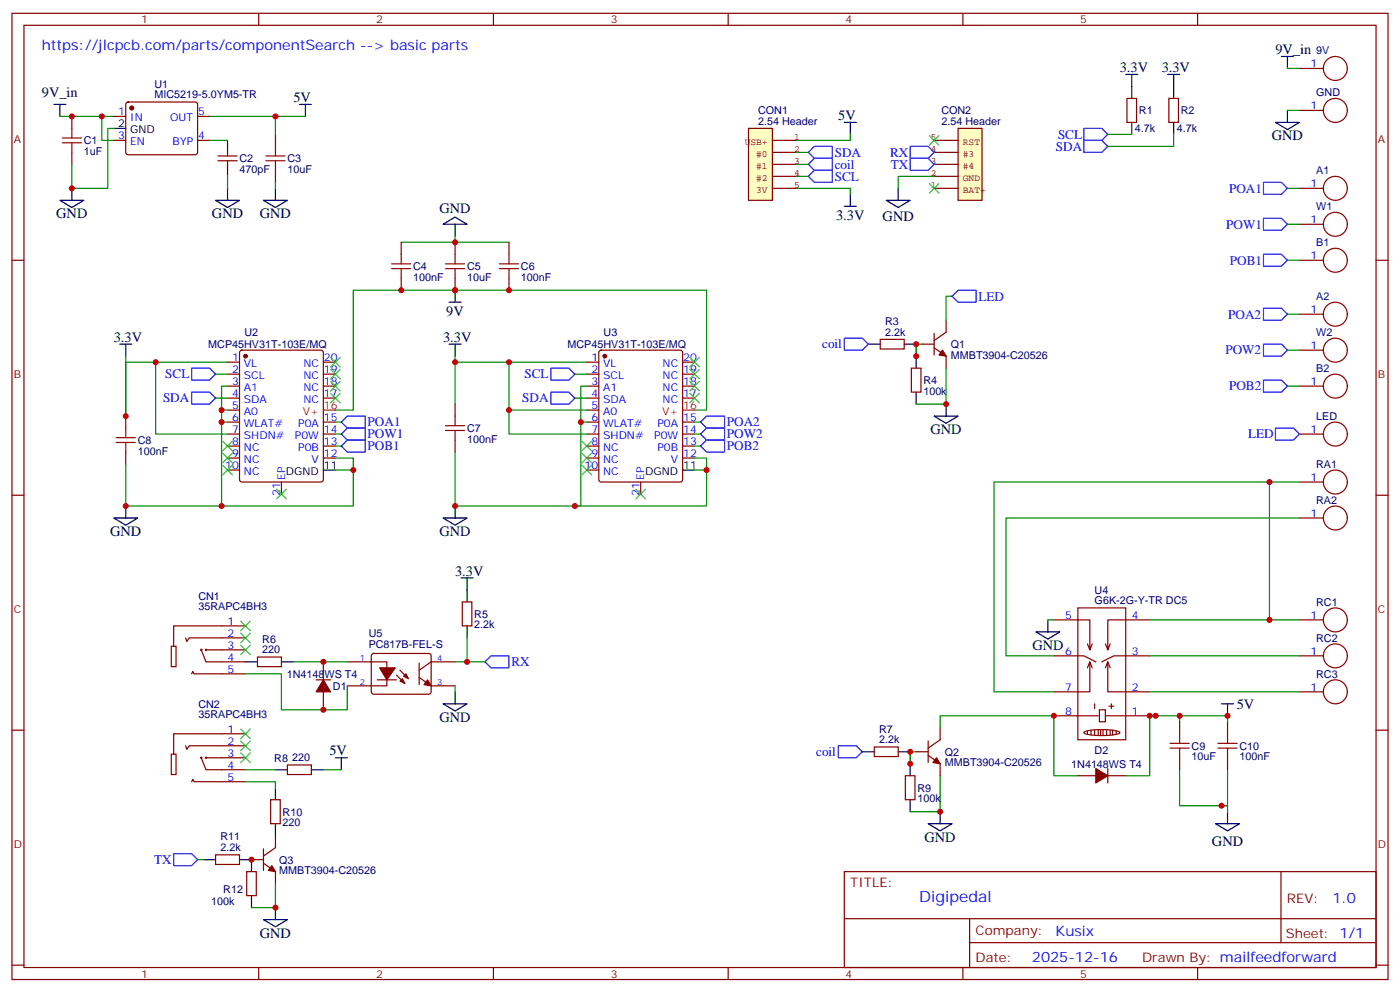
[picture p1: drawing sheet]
<svg xmlns="http://www.w3.org/2000/svg" width="412mm" height="292mm" viewBox="0 0 412 292" stroke-linecap="round" stroke-linejoin="round" font-family="sans-serif">
<g fill="none" stroke="#870000" stroke-width=".35">
<path d="M3.5 3.9h405.4v284.4h-405.4zM7.1 7.4h398.2v277.3h-398.2zM76.2 3.9v3.5M145.3 3.9v3.5M214.5 3.9v3.5M283.6 3.9v3.5M352.8 3.9v3.5M3.5 76.6h3.6M405.3 76.6h3.6M3.5 145.7h3.6M405.3 145.7h3.6M3.5 214.9h3.6"/>
<path d="M405.3 214.9h3.6M248.7 256.5h156.6v28.2h-156.6zM377.3 256.5v20.9M248.7 270.4h156.5M285.6 277.4h119.6M285.6 270.4v14.1M3.5 284h3.6M76.2 284.7v3.6M145.3 284.7v3.6M214.5 284.7v3.6M283.6 284.7v3.6M352.8 284.7v3.6"/>
<path d="M405.3 284h3.6"/>
</g>
<path d="M282.2 37.8h7.1v21.1h-7.1z" fill="#ffffc2" stroke="#850000" stroke-width=".35"/>
<path d="M275.2 55.4h7M275.2 51.9h7M275.2 48.4h7M275.2 44.8h7M275.2 41.3h7" fill="none" stroke="#850000" stroke-width=".35"/>
<path d="M220.5 37.8h7v21.1h-7z" fill="#ffffc2" stroke="#850000" stroke-width=".35"/>
<path d="M227.5 41.3h7.1M227.5 44.8h7.1M227.5 48.4h7.1M227.5 51.9h7.1M227.5 55.4h7.1" fill="none" stroke="#850000" stroke-width=".35"/>
<g fill="none" stroke="#870000" stroke-width=".35">
<path d="M21.2 34.3v3.5M33.5 34.3h3.5M37.3 30.2l.4-.2h19.8l.5 .2 .2 .5-.1 14.4-.6 .4h-20l-.5-.7v-14.1zM58.2 34.3h3.5M81.1 39.5v3.6M332 29h2.8v7h-2.8zM344.3 29h2.8v7h-2.8zM382.8 20.1h7M382.8 32.5h7M21.2 44.8v3.6M33.5 41.3h3.5M58.2 41.3h3.5"/>
<path d="M64.2 47.3h5.6M64.2 45.9h5.6M67 44.8v1.1M67 47.3v1.1M81.1 50.1v3.6M382.8 55.4h7M118.2 71.3v3.5M134.1 71.3v3.5M149.9 71.3v3.5M382.8 66h7M382.8 76.6h7M118.2 81.9v3.5"/>
<path d="M134.1 81.9v3.5M149.9 81.9v3.5M259.3 99.9h7v2.8h-7zM275.2 98.1v6.4M278.7 94.2v3.6l-3.5 2.4M382.8 92.5h7M67 113.6h3.6M67 106.6h3.6M67 110.1h3.6M67 117.2h3.6M70.8 103.3l.5-.3h23.2l.7 .5v37.6l-.4 .7-23.5 .1-.7-.5v-37.6zM95.2 113.6h3.6"/>
<path d="M95.2 106.6h3.6M95.2 110.1h3.6M95.2 117.2h3.6M134.1 118.9v3.5M172.9 113.6h3.5M172.9 106.6h3.5M172.9 110.1h3.5M172.9 117.2h3.5M176.6 103.3l.5-.3h23.3l.6 .5 .1 37.6-.5 .7-23.5 .1-.7-.5v-37.6zM201.1 113.6h3.5M201.1 106.6h3.5M201.1 110.1h3.5"/>
<path d="M201.1 117.2h3.5M268.5 108.3h2.8v7.1h-2.8zM271.6 101.3h3.6M275.2 102.3l3.5 2.5v3.5M382.8 103h7M382.8 113.6h7M37 122.4v3.6M37 133v3.6M67 120.7h3.6M67 124.2h3.6M67 127.7h3.6M67 131.3h3.6"/>
<path d="M67 134.8h3.6M67 138.3h3.6M95.2 124.2h3.6M95.2 127.7h3.6M95.2 131.3h3.6M95.2 134.8h3.6M134.1 129.5v3.5M172.9 120.7h3.5M172.9 124.2h3.5M172.9 127.7h3.5M172.9 131.3h3.5M172.9 134.8h3.5"/>
<path d="M172.9 138.3h3.5M201.1 124.2h3.5M201.1 127.7h3.5M201.1 131.3h3.5M201.1 134.8h3.5M382.8 127.7h7M82.9 141.9v3.5M188.7 141.9v3.5M382.8 141.9h7M382.8 152.4h7M136.2 177.1h2.8v7.1h-2.8zM317.5 178.9h14.1v38.8h-14.1z"/>
<path d="M50.4 190.2h1.5v6h-1.5zM54.7 187.7l.3 1.1 .7-1.1h16.6M56.4 198.3l.4-.7 .3 .7h15.2M59.3 191.2l1.4 3.6h11.6M61 191.2h11.3M72.3 184.2h-21.1v6M75.8 193.4h7.1v2.8h-7.1zM95.2 194.8v5.3M102.3 194.8h11.6v7h-11.6M109.6 192.5l.5-.2 16.5 .1 .4 .6-.1 10.9-.6 .4-16.5-.1-.4-.6v-10.6zM116.8 198.6l2.4 2.5M117.8 197.2l2.5 2.5"/>
<path d="M123.5 199.4l3.5 2.4h7.1M123.5 195.1v6.4M134.1 194.8h-7.1l-3.5 2.4M310.4 193h8.9l3.5 1.8M310.4 182.4h10.6v8.8l.7-1.7M320.3 196.5l.7-1.7v8.8h-10.6M320.3 189.5l.7 1.7M321 194.8l.7 1.7M325.6 196.5l.7-1.7v8.8h12.4M325.6 189.5l.7 1.7M326.3 194.8l.7 1.7M338.7 193h-10.6l-3.5 1.8"/>
<path d="M338.7 182.4h-12.4v8.8l.7-1.7M382.8 193h7M382.8 182.4h7M54.7 219.5l.3 1 .7-1h16.6M72.3 215.9h-21.1v6M93.1 200.1h4.3M95.2 203.6v5.3M111.1 200.1h5.7M257.5 219.8h7.1v2.8h-7.1zM273.4 218.1v6.3M276.9 214.2v3.5l-3.5 2.5M310.4 210.6h13.1"/>
<path d="M319.4 215.4a19.4 19.4 0 0 1 10.3 0l.1 .2a8.7 8.7 0 0 1-5.2 .9 8.7 8.7 0 0 1-5.3-.9zM320.3 215.2v.7M321.4 214.9v1.4M322.4 207.1v1.4M322.4 214.9v1.4M323.5 214.9v1.4M323.8 208.9h1.8v3.5h-1.8zM324.2 214.9v1.4M324.9 214.9v1.4M325.6 210.6h13.1M326 214.9v1.4M326.7 207.8h1.4"/>
<path d="M327 214.9v1.4M327.4 207.1v1.4M327.7 214.9v1.4M328.8 215.2v.7M347.5 212.4v3.5M361.6 212.4v3.5M382.8 203.6h7M50.4 221.9h1.5v6h-1.5zM56.4 230l.4-.7 .3 .7h15.2M59.3 223l1.4 3.5h11.6M61 223h11.3M79.7 235.3h2.8v7.1h-2.8z"/>
<path d="M84.7 225.1h7v2.8h-7zM266.7 228.3h2.8v7h-2.8zM269.9 221.2h3.5M273.4 222.3l3.5 2.5v3.5M317.5 228.3h5.3M326.3 226.2v4.2M326.3 228.3h5.3M347.5 223v3.5M361.6 223v3.5M63.5 251.6h7.1v2.8h-7.1zM72.7 256.5h2.8v7.1h-2.8zM74.1 253h3.5"/>
<path d="M77.6 254l3.5 2.5v3.5M77.6 249.8v6.4M81.1 245.9v3.5l-3.5 2.5"/>
<circle cx="393.3" cy="32.5" r="3.5"/>
<circle cx="393.3" cy="20.1" r="3.5"/>
<circle cx="393.3" cy="55.4" r="3.5"/>
<circle cx="393.3" cy="66" r="3.5"/>
<circle cx="393.3" cy="76.6" r="3.5"/>
<circle cx="393.3" cy="92.5" r="3.5"/>
<circle cx="393.3" cy="113.6" r="3.5"/>
<circle cx="393.3" cy="103" r="3.5"/>
<circle cx="393.3" cy="127.7" r="3.5"/>
<circle cx="393.3" cy="141.9" r="3.5"/>
<circle cx="393.3" cy="152.4" r="3.5"/>
<circle cx="59.3" cy="191.2" r=".18"/>
<circle cx="60.7" cy="191.2" r=".18"/>
<circle cx="393.3" cy="193" r="3.5"/>
<circle cx="393.3" cy="182.4" r="3.5"/>
<circle cx="393.3" cy="203.6" r="3.5"/>
<circle cx="59.3" cy="223" r=".18"/>
<circle cx="60.7" cy="223" r=".18"/>
</g>
<g fill="#870000" stroke="#870000" stroke-width=".35">
<path d="M125.9 200.1l1.1 1.7-2.1-.3z"/>
<path d="M117.8 200.4l.7-.7 .7 1.4z"/>
<path d="M119.6 198.3l.7 1.4-1.4-.7z"/>
<path d="M111.8 196.5h4.6l-2.5 3.6z"/>
<path d="M275.9 223l1 1.8-2.1-.4z"/>
<path d="M95.2 200.1l2.2 3.5h-4.3z"/>
<path d="M80.1 254.7l1 1.8-2.1-.3z"/>
<path d="M277.6 103l1.1 1.8-2.1-.3z"/>
<path d="M322.8 226.2l3.5 2.1-3.5 2.1z"/>
<circle cx="178.2" cy="104.8" r=".53"/>
<circle cx="72.3" cy="104.8" r=".53"/>
<circle cx="38.8" cy="31.8" r=".53"/>
</g>
<g fill="none" stroke="#000" stroke-width=".35">
<path d="M377.5 16.6h3.5M379.2 16.6v3.5M15.9 30.7h3.5M17.6 30.7v3.6M33.5 37.8h3.5M88.2 30.7h3.5M90 30.7v3.6M248.7 36h3.5M250.5 36v3.5M331.6 21.9h3.5M333.4 21.9v7.1M333.4 36v3.5"/>
<path d="M344 21.9h3.5M345.7 21.9v7.1M345.7 36v3.5M375.7 36h7.1l-3.6 2.1zM379.2 32.5v3.5M17.6 58.9h7.1l-3.5 2.2zM21.2 55.4v3.5M63.5 58.9h7.1l-3.6 2.2zM67 41.3v3.5M67 48.4v3.5M67 55.4v3.5M77.6 58.9h7.1l-3.6 2.2z"/>
<path d="M81.1 55.4v3.5M250.5 57.2v3.5M261.1 58.9h7l-3.5 2.2zM264.6 55.4v3.5M130.5 66l3.6-2.1 3.5 2.1zM134.1 66v3.5M248.7 60.7h3.5M132.3 88.9h3.5M134.1 85.4v3.5M35.3 101.3h3.5M37 101.3v3.5M132.3 101.3h3.5"/>
<path d="M134.1 101.3v3.5M255.8 101.3h3.5M266.3 101.3h3.6M269.9 104.8v3.5M269.9 115.4v3.5M278.7 118.9v3.5M95.2 138.3h3.6M201.1 138.3h3.5M275.2 122.4h7l-3.5 2.2zM33.5 152.4h7.1l-3.6 2.2zM37 148.9v3.5M130.5 152.4h7.1l-3.5 2.2z"/>
<path d="M134.1 148.9v3.5M135.8 170.1h3.5M137.6 170.1v7M72.3 194.8h3.5M82.9 194.8h3.5M137.6 184.2v3.5M305.2 185.9h7l-3.5 2.2zM308.7 182.4v3.5M130.5 207.1h7.1l-3.5 2.1zM134.1 203.6v3.5M359.8 207.1h3.6M361.6 207.1v3.5"/>
<path d="M81.1 231.8v3.5M81.1 226.5h3.6M91.7 226.5h3.5M98.8 223h3.5M100.5 223v3.5M254 221.2h3.5M264.6 221.2h3.5M268.1 224.8v3.5M268.1 235.3v3.6M276.9 238.9v3.5M361.6 238.9v3.5M60 253h3.5"/>
<path d="M70.6 253h3.5v3.5M81.1 242.4v3.5M273.4 242.4h7.1l-3.6 2.1zM358.1 242.4h7l-3.5 2.1zM74.1 263.6v3.5M77.6 270.6h7.1l-3.6 2.1zM81.1 267.1v3.5"/>
</g>
<g fill="none" stroke="#008700" stroke-width=".35">
<path d="M17.6 34.3h15.9M30 34.3v7h3.5M33.5 37.8h-1.8v17.6h-10.5v-7M61.7 34.3h28.3M81.1 34.3v5.2M250.5 39.5v1.8h-15.9M326.3 39.5h7.1M345.7 39.5v3.6h-19.4M379.2 20.1h3.6M379.2 32.5h3.6M61.7 41.3h5.3M67 51.9v3.5"/>
<path d="M81.1 53.7v1.7M234.6 55.4h15.9v1.8M234.6 44.8h3.5M234.6 51.9h3.5M234.6 48.4h3.5M275.2 51.9h-10.6v3.5M379.2 55.4h3.6M118.2 71.3h31.7M134.1 69.5v1.8M379.2 76.6h3.6M379.2 66h3.6M280.5 87.2h-1.8v7"/>
<path d="M379.2 92.5h3.6M37 104.8v17.6v-15.8h30M45.9 106.6v21.1h21.1M63.5 110.1h3.5M63.5 117.2h3.5M67 113.6h-1.7v7.1h1.7M134.1 104.8v1.8M149.9 106.6v21.1h23M169.3 110.1h3.6M169.3 117.2h3.6M172.9 106.6h-38.8v12.3M172.9 113.6h-1.8v10.6"/>
<path d="M269.9 101.3v3.5v-3.5h1.7M278.7 108.3v10.6h-8.8M379.2 103h3.6M379.2 113.6h3.6M37 136.6v12.3h67.1v-10.6h-5.3M65.3 120.7v28.2M65.3 124.2h1.7M98.8 120.7h5.3v-35.3h104v35.3h-3.5M98.8 134.8h5.3v3.5M98.8 124.2h1.7M98.8 127.7h1.7M98.8 131.3h1.7"/>
<path d="M134.1 133v15.9h74v-14.1h-3.5M149.9 120.7h23M172.9 124.2h-1.8v24.7h-1.8M204.6 138.3h3.5M204.6 124.2h1.8M204.6 127.7h1.8M204.6 131.3h1.8M373.9 141.9v40.5M382.8 141.9h-90v61.7h17.6M382.8 152.4h-86.5v40.6h14.1M72.3 198.3h10.6v10.6h19.4v-7.1M86.4 194.8h15.9"/>
<path d="M134.1 194.8h8.8M137.6 187.7v7.1M308.7 182.4h1.7M338.7 193h44.1M338.7 182.4h44.1M134.1 201.8v1.8M276.9 214.2v-3.6h33.5v17.7h7.1M338.7 210.6h22.9v1.8M338.7 203.6h44.1M340.4 210.6h-1.7v17.7h-7.1M347.5 210.6v1.8M72.3 230h8.8v1.8"/>
<path d="M72.3 226.5h8.8M95.2 226.5h5.3M268.1 221.2v3.6v-3.6h1.8M276.9 228.3v10.6h-8.8M347.5 226.5v10.6h14.1v1.8M361.6 226.5v10.6h-1.8M58.2 253h1.8M81.1 260v7.1h-7"/>
</g>
<g fill="none" stroke="#a10000" stroke-width=".35">
<path d="M21.2 37.8v2.8M18.3 40.6h5.7M18.3 42h5.7M21.2 42v2.8M78.3 47.3h5.7M78.3 45.9h5.7M81.1 43.1v2.8M81.1 47.3v2.8M115.4 79.1h5.6M115.4 77.6h5.6M118.2 74.8v2.8M118.2 79.1v2.8"/>
<path d="M131.2 79.1h5.7M131.2 77.6h5.7M134.1 74.8v2.8M134.1 79.1v2.8M147.1 79.1h5.7M147.1 77.6h5.7M149.9 74.8v2.8M149.9 79.1v2.8M34.2 130.2h5.7M34.2 128.8h5.7M37 126v2.8M37 130.2v2.8"/>
<path d="M131.2 126.7h5.7M131.2 125.3h5.7M134.1 122.4v2.9M134.1 126.7v2.8M344.7 218.8h5.6M347.5 215.9v2.9M358.8 218.8h5.6M361.6 215.9v2.9M344.7 220.2h5.6M347.5 220.2v2.8M358.8 220.2h5.6M361.6 220.2v2.8"/>
</g>
<g fill="none" stroke="#00f" stroke-width=".35">
<path d="M319.3 37.8h5.3l1.7 1.7-1.7 1.8h-5.3zM238.1 51.9l1.8-1.8h5.3v3.6h-5.3zM238.1 44.8l1.8-1.7h5.3v3.5h-5.3zM238.1 48.4l1.8-1.8h5.3v3.5h-5.3zM268.1 43.1h5.3l1.8 1.7-1.8 1.8h-5.3zM268.1 46.6h5.3l1.8 1.8-1.8 1.7h-5.3zM319.3 41.3h5.3l1.7 1.8-1.7 1.7h-5.3zM372.2 53.7h5.3l1.7 1.7-1.7 1.8h-5.3zM372.2 74.8h5.3l1.7 1.8-1.7 1.8h-5.3zM372.2 64.2h5.3l1.7 1.8-1.7 1.8h-5.3zM248.7 99.5h5.3l1.8 1.8-1.8 1.7h-5.3zM280.5 87.2l1.7-1.8h5.3v3.5h-5.3z"/>
<path d="M372.2 90.7h5.3l1.7 1.8-1.7 1.7h-5.3zM56.4 108.3h5.3l1.8 1.8-1.8 1.8h-5.3zM56.4 115.4h5.3l1.8 1.8-1.8 1.7h-5.3zM162.3 108.3h5.3l1.7 1.8-1.7 1.8h-5.3zM162.3 115.4h5.3l1.7 1.8-1.7 1.7h-5.3zM372.2 101.3h5.3l1.7 1.7-1.7 1.8h-5.3zM372.2 111.9h5.3l1.7 1.7-1.7 1.8h-5.3zM100.5 124.2l1.8-1.8h5.3v3.6h-5.3zM100.5 127.7l1.8-1.7h5.3v3.5h-5.3zM100.5 131.3l1.8-1.8h5.3v3.5h-5.3zM206.4 131.3l1.7-1.8h5.3v3.5h-5.3zM206.4 127.7l1.7-1.7h5.3v3.5h-5.3z"/>
<path d="M206.4 124.2l1.7-1.8h5.3v3.6h-5.3zM375.7 126h5.3l1.8 1.7-1.8 1.8h-5.3zM142.9 194.8l1.7-1.8h5.3v3.5h-5.3zM246.9 219.5h5.3l1.8 1.7-1.8 1.8h-5.3zM51.2 251.2h5.2l1.8 1.8-1.8 1.7h-5.2z"/>
</g>
<path d="M95.2 120.7h3.6M201.1 120.7h3.5" fill="none" stroke="#f00" stroke-width=".35"/>
<g fill="none" stroke="#3c3" stroke-width=".35">
<path d="M273.8 39.9l2.8 2.8M276.6 39.9l-2.8 2.8M273.8 54l2.8 2.8M276.6 54l-2.8 2.8M97.4 105.2l2.8 2.8M97.4 108.7l2.8 2.8M97.4 112.2l2.8 2.8M97.4 115.7l2.8 2.9M100.2 105.2l-2.8 2.8M100.2 108.7l-2.8 2.8M100.2 112.2l-2.8 2.8M100.2 115.7l-2.8 2.9"/>
<path d="M203.2 105.2l2.8 2.8M203.2 108.7l2.8 2.8M203.2 112.2l2.8 2.8M203.2 115.7l2.8 2.9M206 105.2l-2.8 2.8M206 108.7l-2.8 2.8M206 112.2l-2.8 2.8M206 115.7l-2.8 2.9M65.6 129.9l2.8 2.8M65.6 133.4l2.8 2.8M65.6 136.9l2.8 2.8M68.4 129.9l-2.8 2.8"/>
<path d="M68.4 133.4l-2.8 2.8M68.4 136.9l-2.8 2.8M171.4 129.9l2.9 2.8M171.4 133.4l2.9 2.8M171.4 136.9l2.9 2.8M174.3 129.9l-2.9 2.8M174.3 133.4l-2.9 2.8M174.3 136.9l-2.9 2.8M81.5 144l2.8 2.8M84.3 144l-2.8 2.8M187.3 144l2.8 2.8M190.1 144l-2.8 2.8"/>
<path d="M70.9 182.8l2.8 2.8M70.9 186.3l2.8 2.8M70.9 189.8l2.8 2.9M73.7 182.8l-2.8 2.8M73.7 186.3l-2.8 2.8M73.7 189.8l-2.8 2.9M70.9 214.5l2.8 2.8M70.9 218.1l2.8 2.8M73.7 214.5l-2.8 2.8M73.7 218.1l-2.8 2.8M70.9 221.6l2.8 2.8M73.7 221.6l-2.8 2.8"/>
</g>
<g fill="#c00">
<circle cx="134.1" cy="85.4" r=".88"/>
<circle cx="134.1" cy="71.3" r=".88"/>
<circle cx="268.1" cy="221.2" r=".88"/>
<circle cx="276.9" cy="238.9" r=".88"/>
<circle cx="373.9" cy="141.9" r=".88"/>
<circle cx="373.9" cy="182.4" r=".88"/>
<circle cx="359.8" cy="237.1" r=".88"/>
<circle cx="134.1" cy="106.6" r=".88"/>
<circle cx="37" cy="122.4" r=".88"/>
<circle cx="104.1" cy="138.3" r=".88"/>
<circle cx="37" cy="148.9" r=".88"/>
<circle cx="268.1" cy="224.8" r=".88"/>
<circle cx="149.9" cy="85.4" r=".88"/>
<circle cx="118.2" cy="85.4" r=".88"/>
<circle cx="21.2" cy="34.3" r=".88"/>
<circle cx="30" cy="34.3" r=".88"/>
<circle cx="81.1" cy="34.3" r=".88"/>
<circle cx="65.3" cy="148.9" r=".88"/>
<circle cx="65.3" cy="120.7" r=".88"/>
<circle cx="149.9" cy="106.6" r=".88"/>
<circle cx="65.3" cy="124.2" r=".88"/>
<circle cx="45.9" cy="106.6" r=".88"/>
<circle cx="134.1" cy="148.9" r=".88"/>
<circle cx="208.1" cy="138.3" r=".88"/>
<circle cx="169.3" cy="148.9" r=".88"/>
<circle cx="171.1" cy="124.2" r=".88"/>
<circle cx="149.9" cy="120.7" r=".88"/>
<circle cx="137.6" cy="194.8" r=".88"/>
<circle cx="95.3" cy="194.8" r=".88"/>
<circle cx="95.3" cy="208.9" r=".88"/>
<circle cx="74.1" cy="253" r=".88"/>
<circle cx="81.1" cy="267.1" r=".88"/>
<circle cx="269.9" cy="104.8" r=".88"/>
<circle cx="278.7" cy="118.9" r=".88"/>
<circle cx="269.9" cy="101.3" r=".88"/>
<circle cx="21.2" cy="55.4" r=".88"/>
<circle cx="347.5" cy="210.6" r=".88"/>
<circle cx="361.6" cy="210.6" r=".88"/>
<circle cx="310.4" cy="210.6" r=".88"/>
<circle cx="338.7" cy="210.6" r=".88"/>
<circle cx="340.4" cy="210.6" r=".88"/>
</g>
<text font-size="4.6" fill="#00f" x="270.8" y="265.5">Digipedal</text>
<g font-size="4.2" fill="#00f">
<text x="12.3" y="14.9">https://jlcpcb.com/parts/componentSearch --&gt; basic parts</text>
<text x="392.5" y="265.8">1.0</text>
<text x="310.9" y="275.3">Kusix</text>
<text x="304" y="283.1">2025-12-16</text>
</g>
<g font-size="4.2">
<text x="375.7" y="15.9">9V_in</text>
<text x="329.8" y="21.2">3.3V</text>
<text x="342.2" y="21.2">3.3V</text>
<text x="12.3" y="28.6">9V_in</text>
<text x="86.4" y="30">5V</text>
<text x="246.9" y="35.3">5V</text>
<text x="374.6" y="41.3">GND</text>
<text x="16.6" y="64.2">GND</text>
<text x="62.4" y="64.2">GND</text>
<text x="76.6" y="64.2">GND</text>
<text x="129.5" y="62.8">GND</text>
<text x="246.3" y="64.6">3.3V</text>
<text x="260" y="65.2">GND</text>
<text x="131.5" y="92.9">9V</text>
<text x="33.5" y="100.6">3.3V</text>
<text x="130.5" y="100.6">3.3V</text>
<text x="274.1" y="127.7">GND</text>
<text x="32.5" y="157.7">GND</text>
<text x="129.5" y="157.7">GND</text>
<text x="134.1" y="169.4">3.3V</text>
<text x="304.1" y="191.2">GND</text>
<text x="364.3" y="208.5">5V</text>
<text x="129.5" y="212.4">GND</text>
<text x="97" y="222.3">5V</text>
<text x="272.3" y="247.7">GND</text>
<text x="357" y="249.1">GND</text>
<text x="76.6" y="275.9">GND</text>
</g>
<g font-size="3.9" fill="#00f">
<text x="311.7" y="40.8">SCL</text>
<text x="245.9" y="46.2">SDA</text>
<text x="262.2" y="46.2">RX</text>
<text x="311" y="44.3">SDA</text>
<text x="245.9" y="49.6">coil</text>
<text x="245.9" y="53.2">SCL</text>
<text x="262.4" y="49.8">TX</text>
<text x="362.1" y="56.7">POA1</text>
<text x="361.2" y="67.3">POW1</text>
<text x="362.3" y="77.9">POB1</text>
<text x="288.2" y="88.6">LED</text>
<text x="361.8" y="93.7">POA2</text>
<text x="242.2" y="102.6">coil</text>
<text x="361" y="104.3">POW2</text>
<text x="48.7" y="111.4">SCL</text>
<text x="154.5" y="111.4">SCL</text>
<text x="48" y="118.4">SDA</text>
<text x="153.8" y="118.4">SDA</text>
<text x="362" y="114.9">POB2</text>
<text x="108.3" y="125.5">POA1</text>
<text x="214.1" y="125.5">POA2</text>
<text x="108.3" y="129">POW1</text>
<text x="214.1" y="129">POW2</text>
<text x="367.7" y="128.9">LED</text>
<text x="108.3" y="132.5">POB1</text>
<text x="214.1" y="132.6">POB2</text>
<text x="150.6" y="196">RX</text>
<text x="240.4" y="222.5">coil</text>
<text x="45.4" y="254.4">TX</text>
</g>
<g font-size="3.9" fill="#800">
<text x="250.5" y="261.1">TITLE:</text>
<text x="379.1" y="265.8">REV:</text>
<text x="287.4" y="275.3">Company:</text>
<text x="378.7" y="275.9">Sheet: 1/1</text>
<text x="287.4" y="283">Date:</text>
<text x="336.4" y="283.1">Drawn By: mailfeedforward</text>
</g>
<g font-size="3.2" fill="#800">
<text x="41.6" y="6.9">1</text>
<text x="110.8" y="6.9">2</text>
<text x="179.9" y="6.9">3</text>
<text x="249.1" y="6.9">4</text>
<text x="318.2" y="6.9">5</text>
<text x="4.1" y="42">A</text>
<text x="405.9" y="42">A</text>
<text x="4.1" y="111.2">B</text>
<text x="405.9" y="111.2">B</text>
<text x="4.1" y="180.3">C</text>
<text x="405.9" y="180.3">C</text>
<text x="4.1" y="249.4">D</text>
<text x="405.9" y="249.4">D</text>
<text x="41.6" y="287.7">1</text>
<text x="110.8" y="287.7">2</text>
<text x="179.9" y="287.7">3</text>
<text x="249.1" y="287.7">4</text>
<text x="318.2" y="287.7">5</text>
</g>
<g font-size="3.2" fill="#000080">
<text x="387.7" y="16">9V</text>
<text x="45.5" y="29">MIC5219-5.0YM5-TR</text>
<text x="45.5" y="25.8">U1</text>
<text x="387.7" y="28.3">GND</text>
<text x="223.3" y="33.5">CON1</text>
<text x="277.3" y="33.5">CON2</text>
<text x="335.5" y="33.6">R1</text>
<text x="347.8" y="33.6">R2</text>
<text x="223.3" y="36.7">2.54 Header</text>
<text x="277.3" y="36.7">2.54 Header</text>
<text x="334.3" y="38.9">4.7k</text>
<text x="346.7" y="38.9">4.7k</text>
<text x="24.7" y="45.6">1uF</text>
<text x="24.7" y="42.4">C1</text>
<text x="70.6" y="47.7">C2</text>
<text x="84.7" y="47.7">C3</text>
<text x="70.6" y="50.9">470pF</text>
<text x="84.7" y="50.9">10uF</text>
<text x="387.7" y="51.3">A1</text>
<text x="387.7" y="61.9">W1</text>
<text x="387.7" y="72.4">B1</text>
<text x="121.7" y="82.7">100nF</text>
<text x="121.7" y="79.5">C4</text>
<text x="137.6" y="82.7">10uF</text>
<text x="137.6" y="79.5">C5</text>
<text x="153.5" y="82.7">100nF</text>
<text x="153.5" y="79.5">C6</text>
<text x="387.7" y="88.3">A2</text>
<text x="260.7" y="95.6">R3</text>
<text x="72" y="98.9">U2</text>
<text x="177.8" y="98.9">U3</text>
<text x="260.7" y="98.8">2.2k</text>
<text x="387.7" y="98.9">W2</text>
<text x="61.4" y="102.4">MCP45HV31T-103E/MQ</text>
<text x="167.2" y="102.4">MCP45HV31T-103E/MQ</text>
<text x="280.1" y="105.6">MMBT3904-C20526</text>
<text x="280.1" y="102.4">Q1</text>
<text x="272" y="113">R4</text>
<text x="387.7" y="109.5">B2</text>
<text x="272" y="116.2">100k</text>
<text x="387.7" y="123.6">LED</text>
<text x="40.6" y="130.7">C8</text>
<text x="137.6" y="130.3">100nF</text>
<text x="137.6" y="127.2">C7</text>
<text x="40.6" y="133.9">100nF</text>
<text x="387.7" y="137.7">RA1</text>
<text x="387.7" y="148.3">RA2</text>
<text x="58.4" y="179.5">35RAPC4BH3</text>
<text x="58.4" y="176.5">CN1</text>
<text x="322.4" y="177.8">G6K-2G-Y-TR DC5</text>
<text x="322.4" y="174.8">U4</text>
<text x="387.7" y="178.3">RC1</text>
<text x="139.7" y="184.9">2.2k</text>
<text x="139.7" y="181.8">R5</text>
<text x="77.3" y="189.1">R6</text>
<text x="108.6" y="190.6">PC817B-FEL-S</text>
<text x="108.6" y="187.4">U5</text>
<text x="387.7" y="188.9">RC2</text>
<text x="77.3" y="192.3">220</text>
<text x="84.5" y="199.5">1N4148WS T4</text>
<text x="98.1" y="203">D1</text>
<text x="387.7" y="199.4">RC3</text>
<text x="58.4" y="208.2">CN2</text>
<text x="58.4" y="211.3">35RAPC4BH3</text>
<text x="258.9" y="215.6">R7</text>
<text x="258.9" y="218.8">2.2k</text>
<text x="322.5" y="221.9">D2</text>
<text x="351" y="220.6">C9</text>
<text x="365.1" y="220.6">C10</text>
<text x="80.8" y="224.1">R8</text>
<text x="86.1" y="224">220</text>
<text x="278.3" y="225.5">MMBT3904-C20526</text>
<text x="278.3" y="222.4">Q2</text>
<text x="315.6" y="225.9">1N4148WS T4</text>
<text x="351" y="223.8">10uF</text>
<text x="365.1" y="223.8">100nF</text>
<text x="270.2" y="233">R9</text>
<text x="270.2" y="236.1">100k</text>
<text x="83.3" y="243.2">220</text>
<text x="83.3" y="240">R10</text>
<text x="64.9" y="250.5">2.2k</text>
<text x="64.9" y="247.3">R11</text>
<text x="82.2" y="257.3">MMBT3904-C20526</text>
<text x="82.2" y="254.1">Q3</text>
<text x="65.8" y="262.9">R12</text>
<text x="62.2" y="266.5">100k</text>
</g>
<g font-size="3.2" fill="#00f">
<text x="386" y="19.8">1</text>
<text x="34.8" y="33.9">1</text>
<text x="38.3" y="35.7">IN</text>
<text x="50.1" y="35.7">OUT</text>
<text x="58.4" y="33.9">5</text>
<text x="386" y="32.1">1</text>
<text x="34.8" y="41">3</text>
<text x="58.4" y="41">4</text>
<text x="38.3" y="42.7">EN</text>
<text x="50.9" y="42.7">BYP</text>
<text x="386" y="55.1">1</text>
<text x="386" y="65.7">1</text>
<text x="386" y="76.2">1</text>
<text x="386" y="92.1">1</text>
<text x="68.4" y="106.2">1</text>
<text x="71.9" y="108">VL</text>
<text x="89.4" y="108">NC</text>
<text x="95.4" y="106.2">20</text>
<text x="174.2" y="106.2">1</text>
<text x="177.7" y="108">VL</text>
<text x="195.2" y="108">NC</text>
<text x="201.3" y="106.2">20</text>
<text x="386" y="102.7">1</text>
<text x="68.4" y="109.7">2</text>
<text x="68.4" y="113.3">3</text>
<text x="71.9" y="111.5">SCL</text>
<text x="89.4" y="111.5">NC</text>
<text x="95.4" y="113.3">18</text>
<text x="95.4" y="109.7">19</text>
<text x="174.2" y="109.7">2</text>
<text x="174.2" y="113.3">3</text>
<text x="177.7" y="111.5">SCL</text>
<text x="195.2" y="111.5">NC</text>
<text x="201.3" y="113.3">18</text>
<text x="201.3" y="109.7">19</text>
<text x="386" y="113.3">1</text>
<text x="68.4" y="116.8">4</text>
<text x="71.9" y="115">A1</text>
<text x="71.9" y="118.6">SDA</text>
<text x="89.4" y="118.6">NC</text>
<text x="89.4" y="115">NC</text>
<text x="95.4" y="116.8">17</text>
<text x="174.2" y="116.8">4</text>
<text x="177.7" y="115">A1</text>
<text x="177.7" y="118.6">SDA</text>
<text x="195.2" y="118.6">NC</text>
<text x="195.2" y="115">NC</text>
<text x="201.3" y="116.8">17</text>
<text x="68.4" y="120.3">5</text>
<text x="68.4" y="123.9">6</text>
<text x="71.9" y="122.1">A0</text>
<text x="71.9" y="125.6">WLAT#</text>
<text x="87.8" y="125.6">P0A</text>
<text x="95.4" y="123.9">15</text>
<text x="174.2" y="120.3">5</text>
<text x="174.2" y="123.9">6</text>
<text x="177.7" y="122.1">A0</text>
<text x="177.7" y="125.6">WLAT#</text>
<text x="193.7" y="125.6">P0A</text>
<text x="201.3" y="123.9">15</text>
<text x="68.4" y="127.4">7</text>
<text x="68.4" y="130.9">8</text>
<text x="71.9" y="129.2">SHDN#</text>
<text x="86.9" y="129.2">P0W</text>
<text x="95.4" y="130.9">13</text>
<text x="95.4" y="127.4">14</text>
<text x="174.2" y="127.4">7</text>
<text x="174.2" y="130.9">8</text>
<text x="177.7" y="129.2">SHDN#</text>
<text x="192.7" y="129.2">P0W</text>
<text x="201.3" y="130.9">13</text>
<text x="201.3" y="127.4">14</text>
<text x="386" y="127.4">1</text>
<text x="66.3" y="138">10</text>
<text x="68.4" y="134.4">9</text>
<text x="71.9" y="132.7">NC</text>
<text x="71.9" y="136.2">NC</text>
<text x="87.8" y="132.7">P0B</text>
<text x="91.8" y="136.2">V</text>
<text x="95.4" y="134.4">12</text>
<text x="172.2" y="138">10</text>
<text x="174.2" y="134.4">9</text>
<text x="177.7" y="132.7">NC</text>
<text x="177.7" y="136.2">NC</text>
<text x="193.7" y="132.7">P0B</text>
<text x="197.6" y="136.2">V</text>
<text x="201.3" y="134.4">12</text>
<text x="71.9" y="139.7">NC</text>
<text x="84" y="141.1" transform="rotate(-90 84 141.1)">EP</text>
<text x="177.7" y="139.7">NC</text>
<text x="189.8" y="141.1" transform="rotate(-90 189.8 141.1)">EP</text>
<text x="386" y="141.5">1</text>
<text x="82.5" y="145.9" transform="rotate(-90 82.5 145.9)">21</text>
<text x="188.4" y="145.9" transform="rotate(-90 188.4 145.9)">21</text>
<text x="386" y="152.1">1</text>
<text x="67" y="183.8">1</text>
<text x="313.7" y="182.1">5</text>
<text x="333.4" y="182.1">4</text>
<text x="386" y="182.1">1</text>
<text x="67" y="187.4">2</text>
<text x="67" y="190.9">3</text>
<text x="67" y="197.9">5</text>
<text x="67" y="194.4">4</text>
<text x="313.7" y="192.7">6</text>
<text x="333.4" y="192.7">3</text>
<text x="386" y="192.7">1</text>
<text x="313.7" y="203.2">7</text>
<text x="333.4" y="203.2">2</text>
<text x="386" y="203.2">1</text>
<text x="67" y="215.6">1</text>
<text x="313.7" y="210.3">8</text>
<text x="333.4" y="210.3">1</text>
<text x="67" y="219.1">2</text>
<text x="67" y="222.6">3</text>
<text x="67" y="226.2">4</text>
<text x="67" y="229.7">5</text>
</g>
<g font-size="3.2">
<text x="34.8" y="37.4">2</text>
<text x="38.3" y="39.2">GND</text>
<text x="95.4" y="138">11</text>
<text x="201.3" y="138">11</text>
<text x="84.2" y="139.7">DGND</text>
<text x="190.1" y="139.7">DGND</text>
</g>
<g font-size="3.2" fill="#f00">
<text x="89.2" y="122.1">V+</text>
<text x="95.4" y="120.3">16</text>
<text x="195" y="122.1">V+</text>
<text x="201.3" y="120.3">16</text>
</g>
<g font-size="2.8" fill="#840000">
<text x="233.9" y="41.3">1</text>
<text x="274.2" y="41.3">5</text>
<text x="219.4" y="42.6">USB+</text>
<text x="222.7" y="46.2">#0</text>
<text x="233.9" y="44.8">2</text>
<text x="274.2" y="44.8">4</text>
<text x="283.6" y="46.2">#3</text>
<text x="283.6" y="42.6">RST</text>
<text x="222.7" y="49.7">#1</text>
<text x="222.7" y="53.2">#2</text>
<text x="233.9" y="48.3">3</text>
<text x="233.9" y="51.9">4</text>
<text x="274.2" y="51.9">2</text>
<text x="274.2" y="48.3">3</text>
<text x="283.6" y="53.2">GND</text>
<text x="283.6" y="49.7">#4</text>
<text x="222.7" y="56.7">3V</text>
<text x="233.9" y="55.4">5</text>
<text x="274.2" y="55.4">1</text>
<text x="283.6" y="56.7">BAT+</text>
</g>
<g font-size="2.5" fill="#00f">
<text x="106" y="194.4">1</text>
<text x="128.8" y="194.4">4</text>
<text x="106" y="201.5">2</text>
<text x="128.8" y="201.5">3</text>
</g>
</svg>
